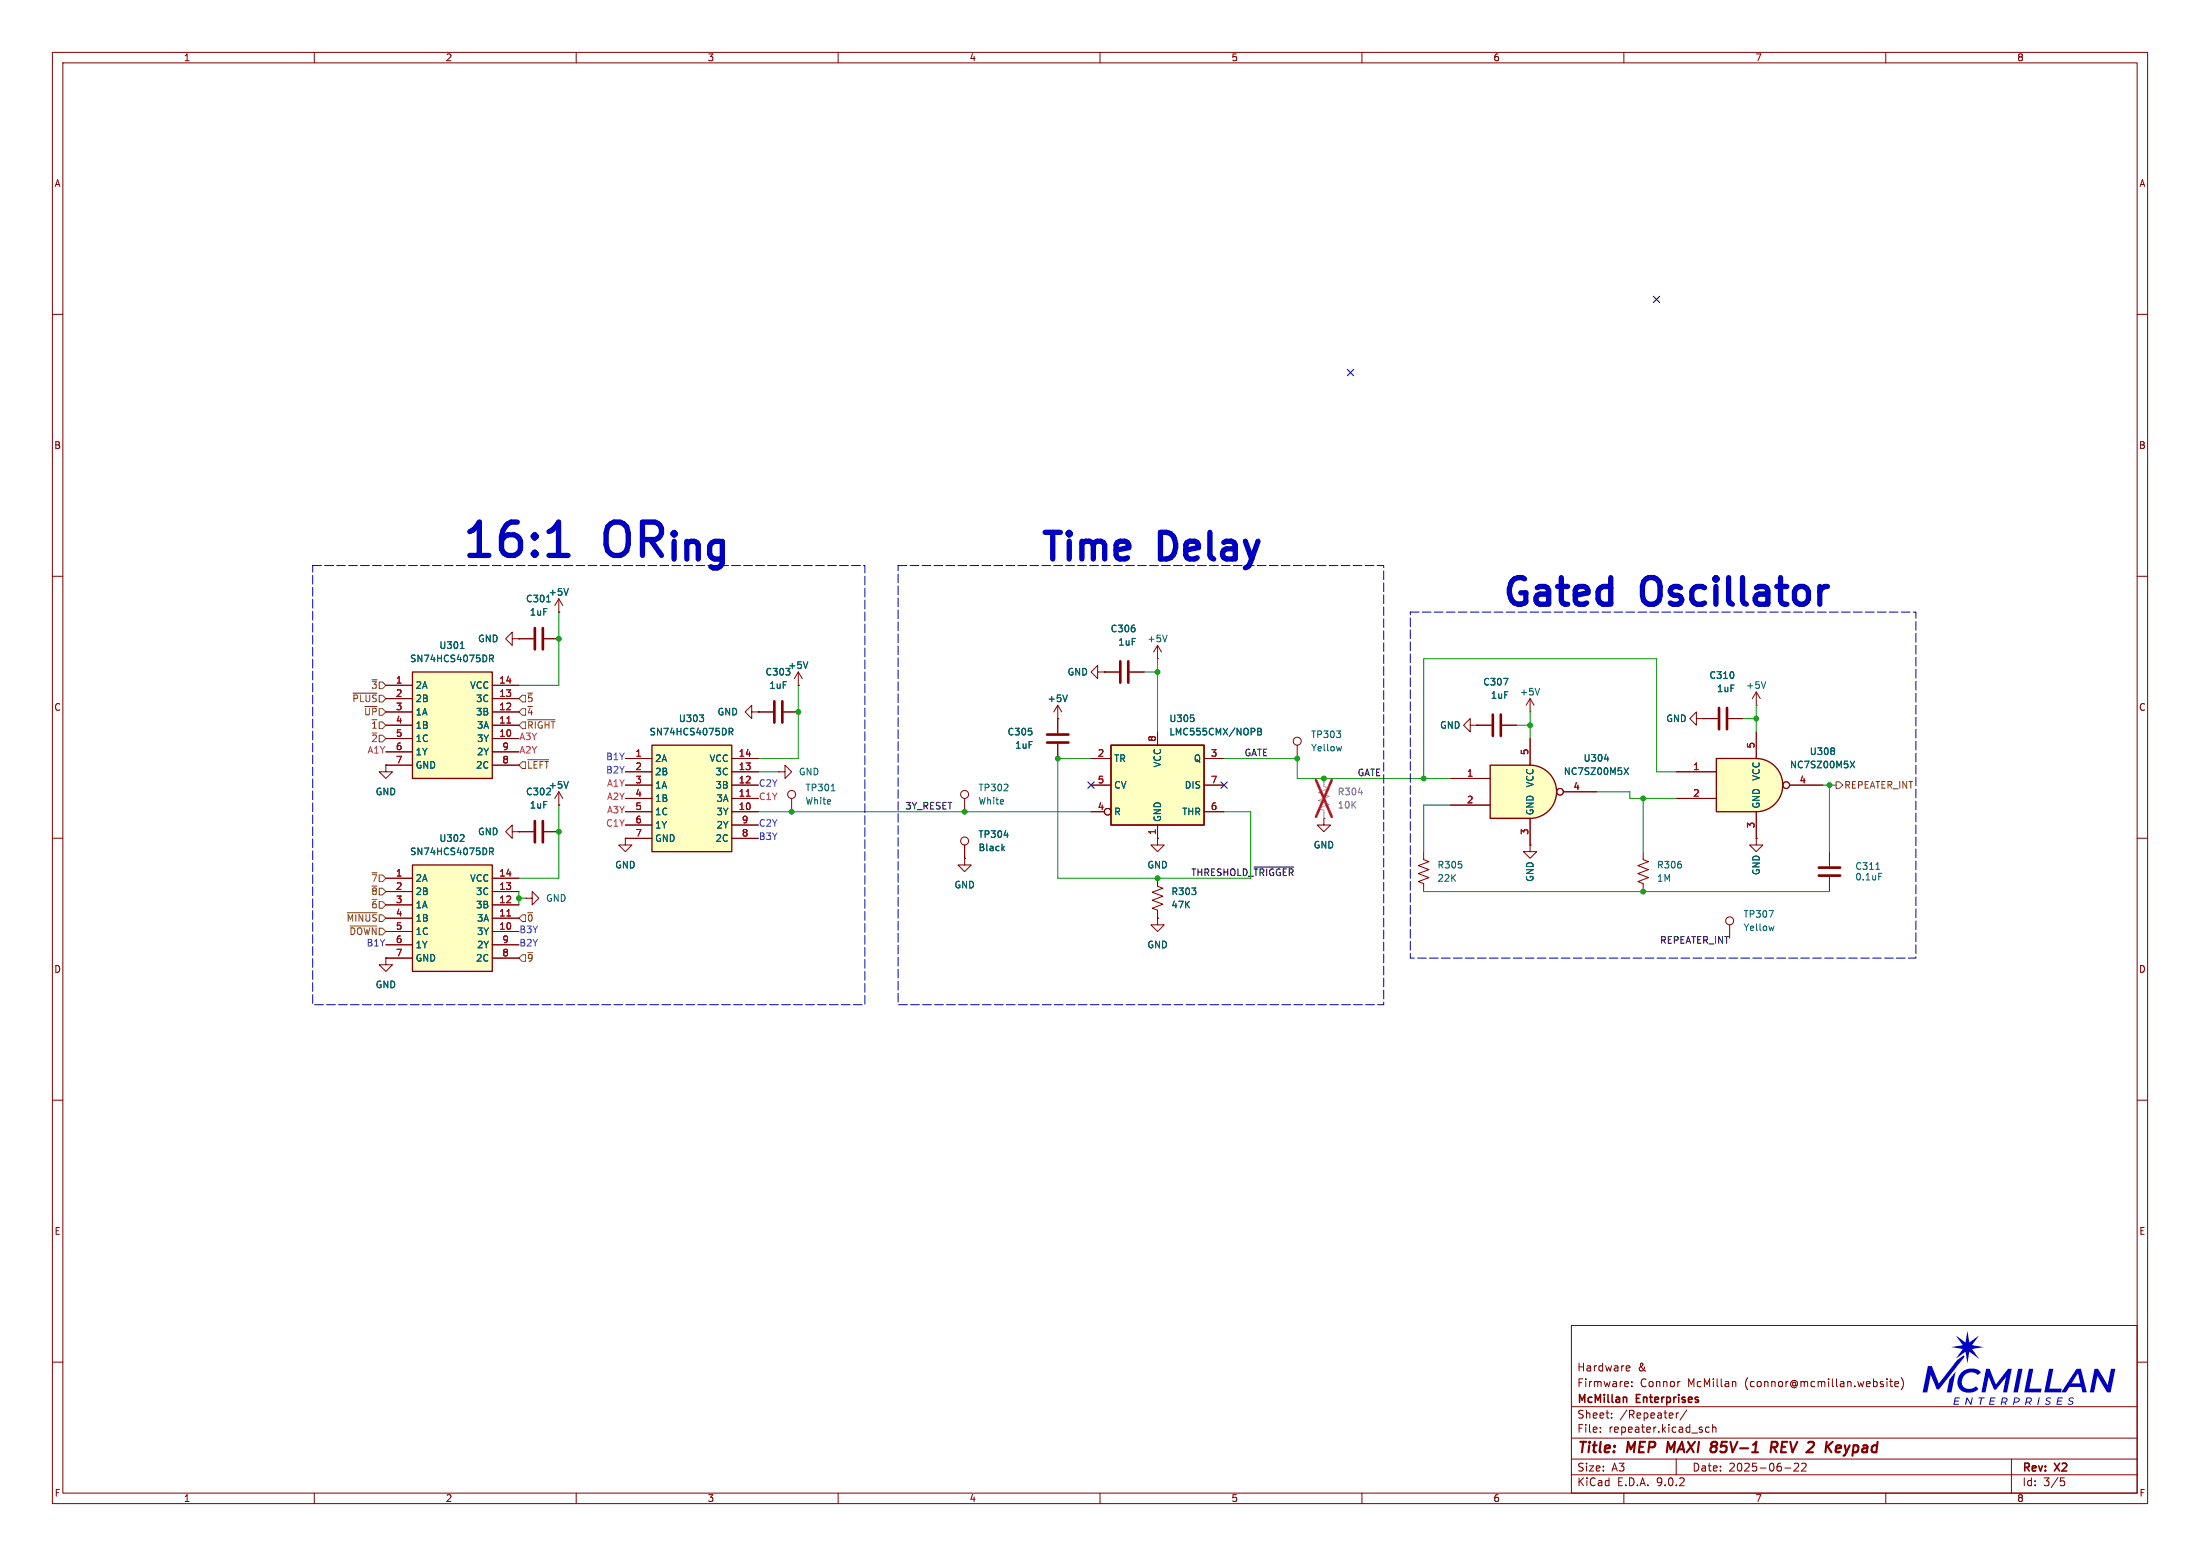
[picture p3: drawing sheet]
<svg xmlns="http://www.w3.org/2000/svg" width="420mm" height="297mm" viewBox="0 0 420 297" stroke-linecap="round" stroke-linejoin="round" font-family="sans-serif">
<g fill="none" stroke="#840000" stroke-width=".19">
<path d="M10 10h400v277h-400zM12 12h396v273h-396zM60 10v2M110 10v2M160 10v2M210 10v2M260 10v2M310 10v2M360 10v2M10 60h2M408 60h2M10 110h2"/>
<path d="M408 110h2M97.8 121.9v-1.2l-1.3 1.2 1.3 1.3v-1.3h1.3M99.1 121.9h.1M99.1 121.9h2.8M103.9 121.9h2.8M143.5 135.9v-1.3l-1.3 1.3 1.3 1.3v-1.3h1.3M144.8 135.9h.1M10 160h2M73.7 146.1v1.2h1.2l-1.2 1.3-1.3-1.3h1.3M73.7 146.1h.1M97.8 158.8v-1.3l-1.3 1.3 1.3 1.2v-1.2h1.3M99.1 158.8h.1"/>
<path d="M151.1 152.4v2.5M247.6 142.2v2.6M408 160h2M100.3 171.5h1.3v-1.3l1.3 1.3-1.3 1.2v-1.2M100.3 171.5h.1M73.7 182.9v1.3h1.2l-1.2 1.2-1.3-1.2h1.3M73.7 182.9h.1M10 210h2M408 210h2M300 253h108v32h-108zM10 260h2M300 278.5h108"/>
<path d="M300 274.5h108M300 268.5h108M305.5 273.2v.2M305.5 272.5v.1M307.7 270.5v.2M307.7 269.8v.1M310.7 260.7l.4 .1 .1 .2-.8 .2M310.8 263.8l.1 .2-.7 .2M311.1 261.6l-.4 .1M311.5 264.5v.2M311.5 263.8v.1M320 278.5v3"/>
<path d="M320 269.7v1M320.4 269.7l-.2 .1-.2 .2M320.6 263.7h.1M322 269.1l-1.3 1.9M326.3 272.5l-.4-.1-.3 .3 .1 .6h.6M326.9 272.5l.3-.1 .3 .1 .1 .9M326.9 271.9v1.5M330.9 263.7h.3l.2 .2v.8M342.5 279.4l.6-.1 .2 .1 .1 .3-1 1.1h1M343.9 279.4l.6-.1 .2 .1 .1 .3-.9 1.1h.9M360.2 263.2v.1M360.2 263.7v1"/>
<path d="M360.7 263.7h.6M360.9 263.2v1.3l.4 .2M361.7 264.2l.7-.2v-.2l-.5-.1-.2 .2 .1 .7h.6M362.9 263a1.72 1.72 0 0 1 0 2.3M384 278.5v6.5M408 260h2M60 285v2M110 285v2M160 285v2M210 285v2M260 285v2M300 281.5h108"/>
<path d="M310 285v2M340.7 280.2h1.2M360 285v2M393.4 282.1h.7M393.5 282.7h.4l.3 .2-.2 .6-.5 .1"/>
<circle cx="151.1" cy="151.6" r=".76"/>
<circle cx="247.6" cy="141.5" r=".76"/>
</g>
<path d="M318.4 275.2l-.2 2M327 276.1h.4M327.1 275.2h.4M327.4 276.1l.2 .1M327.5 277l-.3 .2M327.6 276l-.2 .1M338.1 276.3h.8a.55 .55 0 0 0 .4-.5 .55 .55 0 0 0-.3-.6h-.7l-.3 2M338.6 276.3l.5 .9M350.8 275.9l.6 .1v.3l-.9 .2M351.3 277.1l-.6 .1" fill="none" stroke="#840000" stroke-width=".4"/>
<path d="M310.3 266.7l.2 .2v.8" fill="none" stroke="#840000" stroke-width=".3"/>
<path d="M104.4 114.9h.7M158.7 150.9h.7M256.1 142.5l-.2 .8" fill="none" stroke="#006464" stroke-width=".19"/>
<path d="M102.1 119.9v4.1M103.6 119.9v4.1" fill="none" stroke="#840000" stroke-width=".51"/>
<path d="M78.7 128.3h15.3v20.3h-15.3z" fill="#ffffc2"/>
<path d="M78.7 128.3h15.3v20.3h-15.3z" fill="none" stroke="#840000" stroke-width=".25"/>
<g fill="none" stroke="#840000" stroke-width=".19">
<path d="M73.7 130.8h5M73.7 133.4h5M73.7 135.9h5M73.7 138.4h5M94 130.8h5.1M94 133.4h5.1M94 135.9h5.1M94 138.4h5.1M73.7 141h5M73.7 143.5h5M73.7 146.1h5M94 141h5.1"/>
<path d="M94 143.5h5.1M94 146.1h5.1M148.6 147.3h1.3v-1.2l1.2 1.2-1.2 1.3v-1.3M148.6 147.3h.1M252.7 156.2v1.3h1.3l-1.3 1.3-1.2-1.3h1.2M252.7 156.2h.1"/>
</g>
<path d="M96.8 138h.7" fill="none" stroke="#a90000" stroke-width=".19"/>
<path d="M87.9 123.8h.7M93.5 125.7l.6-.1 .1-.1-.1-.3-.6-.2v1.3M93.8 125.7l.4 .6" fill="none" stroke="#006464" stroke-width=".19"/>
<path d="M78.7 165.1h15.3v20.3h-15.3z" fill="#ffffc2"/>
<path d="M78.7 165.1h15.3v20.3h-15.3z" fill="none" stroke="#840000" stroke-width=".25"/>
<g fill="none" stroke="#840000" stroke-width=".19">
<path d="M144.8 135.9h2.8M149.6 135.9h2.8M152.4 130.8h.1M152.4 128.3l-.8 1.2M152.4 128.3l.8 1.2M152.4 128.3v2.5M99.1 158.8h2.8M103.9 158.8h2.8M106.7 153.7h.1M106.7 151.1l-.8 1.3M106.7 151.1l.7 1.3M106.7 151.1v2.6"/>
<path d="M73.7 167.6h5M73.7 170.2h5M73.7 172.7h5M73.7 175.3h5M73.7 177.8h5M94 167.6h5.1M94 170.2h5.1M94 172.7h5.1M94 175.3h5.1M94 177.8h5.1M313.7 162.6v1.5l1 .4-2 .7 2 .8-2 .8 2 .7-2 .8 1 .4v1.5M73.7 180.3h5"/>
<path d="M73.7 182.9h5M94 180.3h5.1M94 182.9h5.1"/>
</g>
<path d="M96.8 174.8h.7" fill="none" stroke="#a90000" stroke-width=".19"/>
<path d="M154.2 126.3l-.4 1.3M88.5 159.5v.4M108.5 149.2l-.4 1.2M87.8 160.6h.8M93.5 162.5h.6l.1-.2-.1-.3-.6-.1v1.2M93.8 162.5l.4 .6" fill="none" stroke="#006464" stroke-width=".19"/>
<path d="M147.8 133.9v4M149.4 133.9v4M102.1 156.7v4.1M103.6 156.7v4.1" fill="none" stroke="#840000" stroke-width=".51"/>
<path d="M292.1 146.1a5.1 5.1 0 0 1 5.1 5 5.1 5.1 0 0 1-5.1 5.1z" fill="#ffffc2" stroke="#ffffc2" stroke-width=".19"/>
<path d="M284.5 146.1h7.6v10.1h-7.6z" fill="#ffffc2"/>
<path d="M284.5 146.1h7.6a5.1 5.1 0 0 1 5.1 5 5.1 5.1 0 0 1-5.1 5.1h-7.6z" fill="none" stroke="#840000" stroke-width=".25"/>
<g fill="none" stroke="#840000" stroke-width=".19">
<path d="M323.8 137.2v-1.3l-1.2 1.3 1.2 1.2v-1.2h1.3M325.1 137.2h.1M325.1 137.2h2.8M329.9 137.2h2.8M335.3 134.6h.1M335.3 132.1l-.8 1.3M335.3 132.1l.7 1.3M335.3 132.1v2.5M276.9 148.6h7.6M276.9 153.7h7.6M292.1 141v5.1M292.1 156.2v5.1"/>
<path d="M298.4 151.1h6.4M292.1 161.3v1.3h1.3l-1.3 1.2-1.3-1.2h1.3M292.1 161.3h.1"/>
<circle cx="297.8" cy="151.1" r=".63"/>
</g>
<path d="M337.1 130.1l-.4 1.3M306.3 144.9h.8M310 146.6l.9 1.2M310.9 146.6l-.9 1.2" fill="none" stroke="#006464" stroke-width=".19"/>
<path d="M328.2 135.1v4.1M329.7 135.1v4.1" fill="none" stroke="#840000" stroke-width=".51"/>
<path d="M252.7 148.6v1.5l1 .4-2 .8 2 .7-2 .8 2 .7-2 .8 1 .4v1.5" fill="none" stroke="#a1a1a1" stroke-width=".19"/>
<path d="M259.3 151.3h.8" fill="none" stroke="#989898" stroke-width=".19"/>
<path d="M251.2 148.9l3 7M254.2 148.9l-3 7" fill="none" stroke="#e12e31" stroke-width=".46"/>
<path d="M124.5 142.2h15.2v20.4h-15.2z" fill="#ffffc2"/>
<path d="M124.5 142.2h15.2v20.4h-15.2z" fill="none" stroke="#840000" stroke-width=".25"/>
<g fill="none" stroke="#840000" stroke-width=".19">
<path d="M119.4 144.8h5.1M119.4 147.3h5.1M119.4 149.9h5.1M119.4 152.4h5.1M119.4 154.9h5.1M119.4 157.5h5.1M139.7 144.8h5.1M139.7 147.3h5.1M139.7 149.9h5.1M139.7 152.4h5.1M139.7 154.9h5.1M139.7 157.5h5.1"/>
<path d="M119.4 160v1.3h1.2l-1.2 1.3-1.3-1.3h1.3M119.4 160h.1M119.4 160h5.1M139.7 160h5.1M335.3 160v1.3h1.2l-1.2 1.3-1.3-1.3h1.3M335.3 160h.1"/>
</g>
<path d="M142.5 152h.7" fill="none" stroke="#a90000" stroke-width=".19"/>
<path d="M133.5 136.5h.8l-.4 .5M134.3 137.1v.5M139.2 139.7l.6-.1 .1-.2v-.3l-.7-.1v1.3M139.5 139.7l.4 .6" fill="none" stroke="#006464" stroke-width=".19"/>
<path d="M335.3 144.8a5.1 5.1 0 0 1 5 5.1 5.1 5.1 0 0 1-5 5z" fill="#ffffc2" stroke="#ffffc2" stroke-width=".19"/>
<path d="M327.7 144.8h7.6v10.1h-7.6z" fill="#ffffc2"/>
<path d="M327.7 144.8h7.6a5.1 5.1 0 0 1 5 5.1 5.1 5.1 0 0 1-5 5h-7.6z" fill="none" stroke="#840000" stroke-width=".25"/>
<g fill="none" stroke="#840000" stroke-width=".19">
<path d="M201.9 137.2h.1M201.9 134.6l-.7 1.3M201.9 134.6l.8 1.3M201.9 134.6v2.6M210.8 128.3h2.8M215.6 128.3h2.8M335.3 139.7v5.1M320 147.3h7.7M320 152.4h7.7M335.3 154.9v5.1M341.6 149.9h6.4M330.2 176.5v2.6"/>
<path d="M349.2 162.6v2.8M349.2 167.4v2.8"/>
<circle cx="341" cy="149.9" r=".63"/>
<circle cx="330.2" cy="175.8" r=".76"/>
</g>
<path d="M203.7 132.7l-.4 1.2M350.2 142.9v.3M350.2 143.4v.5M353.2 145.3l.9 1.3M354.1 145.3l-.9 1.3M337.7 173.8h.8l-.5 1.3M338.7 176.8l-.3 .8M358.1 165.9h.7M358.7 166.7h.6" fill="none" stroke="#006464" stroke-width=".19"/>
<path d="M213.9 126.2v4.1M215.4 126.2v4.1M347.2 165.6h4.1M347.2 167.1h4.1" fill="none" stroke="#840000" stroke-width=".51"/>
<path d="M212.1 142.2h17.8v15.3h-17.8z" fill="#ffffc2"/>
<path d="M212.1 142.2h17.8v15.3h-17.8z" fill="none" stroke="#840000" stroke-width=".25"/>
<g fill="none" stroke="#840000" stroke-width=".19">
<path d="M106.7 116.8h.1M106.7 114.3l-.8 1.3M106.7 114.3l.7 1.3M106.7 114.3v2.5M201.9 137.2v2.8M209.5 128.3v-1.3l-1.2 1.3 1.2 1.2v-1.2h1.3M210.8 128.3h.1M221 125.7h.1M221 123.2v2.5M221 139.7v2.5M221 123.2l-.8 1.3M221 123.2l.7 1.3"/>
<path d="M280.7 138.4v-1.2l-1.3 1.2 1.3 1.3v-1.3h1.2M281.9 138.4h.1M281.9 138.4h2.8M286.8 138.4h2.8M292.1 135.9h.1M292.1 133.4l-.8 1.2M292.1 133.4l.8 1.2M292.1 133.4v2.5M184.1 152.4v2.5M201.9 142v2.8M208.3 144.8h3.8M208.3 149.9h3.8"/>
<path d="M208.3 154.9h2.5M221 157.5v2.5M229.9 144.8h3.8M229.9 149.9h3.8M229.9 154.9h3.8M184.1 163.8v1.3h1.3l-1.3 1.3-1.2-1.3h1.2M184.1 163.8h.1M184.1 161.3v2.5M221 167.6v1.6l1 .3-2 .8 2 .8-2 .7 2 .8-2 .8 1 .3v1.6M221 160v1.3h1.2l-1.2 1.3-1.3-1.3h1.3M221 160h.1M221 175.3v1.2h1.2l-1.2 1.3-1.3-1.3h1.3"/>
<path d="M221 175.3h.1M271.8 162.6v1.5l1 .4-2 .7 2 .8-2 .8 2 .7-2 .8 1 .4v1.5"/>
<circle cx="184.1" cy="151.6" r=".76"/>
<circle cx="211.5" cy="154.9" r=".63"/>
<circle cx="184.1" cy="160.5" r=".76"/>
</g>
<path d="M108.5 112.3l-.4 1.3M222.8 121.2l-.4 1.3M227.9 137.1v.5M240.1 139h.4l.3 .3-.3 .3 .3 .1v.3l-.2 .3h-.5zM240.1 139.6h.4M287 129.5h.9l-.6 1.3M293.9 131.4l-.4 1.3M191.7 159.4h.8M191.4 161.9l.4 .5M191.8 161.5l-.5 .5" fill="none" stroke="#006464" stroke-width=".19"/>
<path d="M285 136.4v4.1M286.5 136.4v4.1M199.9 140.2h4.1M199.9 141.7h4.1" fill="none" stroke="#840000" stroke-width=".51"/>
<g fill="none" stroke="#725600" stroke-width=".19">
<path d="M67.4 132.3h4.6M71 129.8h1M99.1 138.4l.6-.6h.6v1.3h-.6zM99.7 135.3h.6v1.2h-.6l-.6-.6zM99.7 132.7h.6v1.3h-.6l-.6-.6zM100.7 137.4h5.2M100.7 132.3h1M99.7 145.4h.6v1.3h-.6l-.6-.6zM100.7 145h4M350.5 149.2h.7l.6 .7-.6 .6h-.7zM66.3 174.2h5.7M66.8 176.8h5.2"/>
<path d="M71 166.6h1M99.7 174.6h.6v1.3h-.6l-.6-.6zM100.7 174.2h1M99.7 182.2h.6v1.3h-.6l-.6-.6zM100.7 181.8h1"/>
</g>
<path d="M239.4 165.5h7.6" fill="none" stroke="#0f0f0f" stroke-width=".19"/>
<g fill="none" stroke="#009600" stroke-width=".19">
<path d="M106.7 116.8v14h-7.6M152.4 130.8v14h-7.6M218.4 128.3h2.6M221 125.7v14M289.6 138.4h2.5M292.1 135.9v5.1M332.7 137.2h2.6M335.3 134.6v5.1M106.7 153.7v13.9h-7.6M144.8 147.3h3.8M144.8 154.9h63.5M208.3 144.8h-6.4v22.8h36.9v-12.7h-5.1"/>
<path d="M233.7 144.8h13.9v3.8h29.3M276.9 153.7h-5.1v8.9M304.8 151.1h6.3v1.3h8.9M313.7 152.4v10.2M320 147.3h-3.8v-21.6h-44.4v22.9M348 149.9h2.5M349.2 149.9v12.7M99.1 170.2v2.5M99.1 171.5h1.2M271.8 170.2h77.4"/>
</g>
<path d="M315.6 56.5l1.2 1.3M316.8 56.5l-1.2 1.3M257.2 70.5l1.2 1.2M258.4 70.5l-1.2 1.2M207.7 149.3l1.2 1.2M208.9 149.3l-1.2 1.2M233.1 149.3l1.2 1.2M234.3 149.3l-1.2 1.2" fill="none" stroke="#000084" stroke-width=".19"/>
<path d="M104.8 106h3.6M348.4 111.9h.5" fill="none" stroke="#0000c2" stroke-width="1"/>
<path d="M59.7 108h105.4v83.8h-105.4zM171.4 108h92.8v83.8h-92.8zM269.2 116.8h96.6v66.1h-96.6z" fill="none" stroke="#0000c2" stroke-width=".19" stroke-dasharray="1.7 .6"/>
<g fill="#0000c2">
<path d="M373.3 261.8l-.8 4h-.9l.5-2.5z"/>
<path d="M372.7 260.7l-2.6 3.4z"/>
<path d="M373.4 254.9l1.8 1.4 .4-2.3 .3 2.3 1.9-1.4-1.3 1.9 2.2 .3-2.2 .4 1.3 1.8-1.9-1.3-.3 2.3-.4-2.3-1.8 1.3 1.3-1.8-2.2-.4 2.2-.3z"/>
<path d="M368 260.7h.8l1.3 3.4 3.5-4.5 1.4-.9v.3l-4.8 6.2h-.5l-1.1-2.8-.7 3.4h-.9z"/>
<path d="M373.2 266.7h1l-.1 .2h-.8v.4h.7l-.1 .2h-.7l-.1 .5h.9l-.1 .1h-1z"/>
<path d="M375.4 266.7h.2l.6 1.1 .2-1.1h.2l-.3 1.4h-.1l-.7-1-.2 1h-.2z"/>
<path d="M377.7 266.7h1.2l-.1 .2h-.4l-.3 1.2h-.2l.3-1.2h-.5z"/>
<path d="M374.4 262a2.63 2.63 0 0 1 3.8 0l-.6 .5-.5-.4a1.77 1.77 0 0 0-2.2 .5 1.77 1.77 0 0 0 .1 2.3l.9 .2a1.71 1.71 0 0 0 1.3-.5l.5 .5a2.28 2.28 0 0 1-2.4 .7 2.28 2.28 0 0 1-1.6-1.9 2.68 2.68 0 0 1 .7-1.9z"/>
<path d="M379.1 261.3h.7l1.2 3 2.3-3h.8l-.9 4.5h-.8l.6-3-2 2.5h-.3l-1.1-2.5-.6 3h-.8z"/>
<path d="M385.3 261.3h.8l-.9 4.5h-.8z"/>
<path d="M380 266.7h1l-.1 .2h-.8v.4h.7l-.1 .2h-.7l-.1 .5h.9l-.1 .1h-1z"/>
<path d="M382.2 266.7l.7 .1 .3 .1v.5l-.4 .3 .3 .4h-.2l-.3-.4h-.4l-.1 .4h-.2l.2-.6h.7l.2-.2-.1-.3-.5-.1-.1 .6h-.2z"/>
<path d="M384.6 266.7l.8 .1 .2 .5-.3 .4h-.7l-.1 .4h-.2l.1-.6h.7l.3-.2-.1-.3-.6-.1-.1 .6h-.2z"/>
<path d="M387.3 261.3h.9l-.8 3.8h2.3l-.1 .7h-3.2z"/>
<path d="M391.2 261.3h.8l-.8 3.8h2.4l-.2 .7h-3.1z"/>
<path d="M386.9 266.7l.6 .1 .3 .1v.5l-.3 .3 .2 .4h-.2l-.2-.4h-.4l-.1 .4h-.2l.1-.6h.7l.3-.2-.1-.3-.6-.1-.1 .6h-.2z"/>
<path d="M389.2 266.7h.2l-.3 1.4h-.2z"/>
<path d="M390.7 266.9l.4-.2 .5 .1-.1 .2-.5-.1-.3 .2 .1 .2 .6 .3v.3l-.2 .2h-.5l-.4-.1 .1-.2 .5 .2 .3-.2v-.2l-.6-.3z"/>
<path d="M396.4 261.3h.9l1.1 4.5h-.9l-.2-1.1h-2.3l-.6 1.1h-.9l1.1-1.7h2.5l-.4-2-1.2 2h-.9z"/>
<path d="M399.8 261.3h.7l1.9 3.1 .6-3.1h.8l-.9 4.5h-.7l-1.8-3.2-.6 3.2h-.9z"/>
<path d="M392.8 266.7h1v.2h-.8l-.1 .4h.7v.2h-.7l-.1 .5h.8v.1h-1z"/>
<path d="M395 266.9l.4-.2 .5 .1-.1 .2-.4-.1-.3 .2 .1 .2 .6 .3v.3l-.2 .2h-.5l-.4-.1 .1-.2 .5 .2 .3-.2-.1-.2-.6-.3z"/>
</g>
<g fill="none" stroke="#840000" stroke-width=".19">
<path d="M106.7 116.8h.1M73.7 130.8h5M73.7 133.4h5M73.7 135.9h5M73.7 138.4h5M94 130.8h5.1M94 133.4h5.1M94 135.9h5.1M94 138.4h5.1M99.1 121.9h.1M99.1 121.9h2.8M103.9 121.9h2.8"/>
<path d="M144.8 135.9h.1M144.8 135.9h2.8M149.6 135.9h2.8M152.4 130.8h.1M201.9 137.2h.1M201.9 137.2v2.8M210.8 128.3h.1M210.8 128.3h2.8M215.6 128.3h2.8M221 139.7v2.5M281.9 138.4h.1M281.9 138.4h2.8"/>
<path d="M286.8 138.4h2.8M325.1 137.2h.1M325.1 137.2h2.8M329.9 137.2h2.8M335.3 139.7v5.1M73.7 146.1h.1M73.7 141h5M73.7 143.5h5M73.7 146.1h5M94 141h5.1M94 143.5h5.1M94 146.1h5.1"/>
<path d="M99.1 158.8h.1M99.1 158.8h2.8M103.9 158.8h2.8M106.7 153.7h.1M119.4 144.8h5.1M119.4 149.9h5.1M119.4 154.9h5.1M119.4 147.3h5.1M119.4 152.4h5.1M119.4 157.5h5.1M139.7 144.8h5.1M139.7 149.9h5.1"/>
<path d="M139.7 154.9h5.1M139.7 147.3h5.1M139.7 152.4h5.1M139.7 157.5h5.1M201.9 142v2.8M208.3 144.8h3.8M208.3 149.9h3.8M208.3 154.9h2.5M221 157.5v2.5M229.9 144.8h3.8M229.9 149.9h3.8M229.9 154.9h3.8"/>
<path d="M252.7 156.2h.1M276.9 148.6h7.6M276.9 153.7h7.6M292.1 141v5.1M292.1 156.2v5.1M298.4 151.1h6.4M320 147.3h7.7M320 152.4h7.7M335.3 154.9v5.1M341.6 149.9h6.4M73.7 167.6h5M73.7 170.2h5"/>
<path d="M73.7 172.7h5M73.7 175.3h5M73.7 177.8h5M94 167.6h5.1M94 170.2h5.1M94 172.7h5.1M94 175.3h5.1M94 177.8h5.1M119.4 160h.1M119.4 160h5.1M139.7 160h5.1M184.1 163.8h.1"/>
<path d="M184.1 161.3v2.5M221 160h.1M221 175.3h.1M221 167.6v1.3M221 174v1.3M292.1 161.3h.1M335.3 160h.1M73.7 182.9h.1M73.7 180.3h5M73.7 182.9h5M94 180.3h5.1M94 182.9h5.1"/>
<circle cx="211.5" cy="154.9" r=".63"/>
<circle cx="297.8" cy="151.1" r=".63"/>
<circle cx="341" cy="149.9" r=".63"/>
</g>
<path d="M259.3 151.3h.8" fill="none" stroke="#989898" stroke-width=".19"/>
<path d="M252.7 148.6v1.3M252.7 154.9v1.3" fill="none" stroke="#a1a1a1" stroke-width=".19"/>
<path d="M251.2 148.9l3 7M254.2 148.9l-3 7" fill="none" stroke="#e12e31" stroke-width=".46"/>
<g fill="none" stroke="#006464" stroke-width=".19">
<path d="M104.4 114.9h.7M108.5 112.3l-.4 1.3M87.9 123.8h.7M93.5 125.7l.6-.1 .1-.1-.1-.3-.6-.2v1.3M93.8 125.7l.4 .6M133.5 136.5h.8l-.4 .5M134.3 137.1v.5M139.2 139.7l.6-.1 .1-.2v-.3l-.7-.1v1.3M139.5 139.7l.4 .6M154.2 126.3l-.4 1.3M203.7 132.7l-.4 1.2M227.9 137.1v.5"/>
<path d="M240.1 139h.4l.3 .3-.3 .3 .3 .1v.3l-.2 .3h-.5zM240.1 139.6h.4M287 129.5h.9l-.6 1.3M88.5 159.5v.4M108.5 149.2l-.4 1.2M191.7 159.4h.8M306.3 144.9h.8M310 146.6l.9 1.2M310.9 146.6l-.9 1.2M350.2 142.9v.3M350.2 143.4v.5M353.2 145.3l.9 1.3"/>
<path d="M354.1 145.3l-.9 1.3M87.8 160.6h.8M93.5 162.5h.6l.1-.2-.1-.3-.6-.1v1.2M93.8 162.5l.4 .6M191.4 161.9l.4 .5M191.8 161.5l-.5 .5"/>
</g>
<path d="M96.8 138h.7M142.5 152h.7M96.8 174.8h.7" fill="none" stroke="#a90000" stroke-width=".19"/>
<g fill="#009600" stroke="#009600" stroke-width=".19">
<circle cx="271.8" cy="148.6" r=".46"/>
<circle cx="335.3" cy="137.2" r=".46"/>
<circle cx="221" cy="167.6" r=".46"/>
<circle cx="221" cy="128.3" r=".46"/>
<circle cx="252.7" cy="148.6" r=".46"/>
<circle cx="247.6" cy="144.8" r=".46"/>
<circle cx="152.4" cy="135.9" r=".46"/>
<circle cx="184.1" cy="154.9" r=".46"/>
<circle cx="151.1" cy="154.9" r=".46"/>
<circle cx="201.9" cy="144.8" r=".46"/>
<circle cx="99.1" cy="171.5" r=".46"/>
<circle cx="106.7" cy="121.9" r=".46"/>
<circle cx="106.7" cy="158.8" r=".46"/>
<circle cx="313.7" cy="170.2" r=".46"/>
<circle cx="313.7" cy="152.4" r=".46"/>
<circle cx="292.1" cy="138.4" r=".46"/>
<circle cx="349.2" cy="149.9" r=".46"/>
</g>
<g font-size="8.8" fill="#0000c2">
<text x="87.5" y="107.8">16:1</text>
<text x="115.2" y="107.8">OR_{ing}</text>
</g>
<g font-size="7.1" fill="#0000c2">
<text x="198" y="108.5">Time</text>
<text x="221.3" y="108.5">Delay</text>
<text x="286.2" y="117.1">Gated</text>
<text x="313.6" y="117.1">Oscillator</text>
</g>
<g font-size="2.8" fill="#840000">
<text x="301" y="277.9">Title:</text>
<text x="310.6" y="277.9">MEP</text>
<text x="319.1" y="277.9">MAXI</text>
<text x="328.2" y="277.9">85V-1</text>
<text x="340.5" y="277.9">REV 2</text>
<text x="352.6" y="277.9">Keypad</text>
</g>
<g font-size="2.1" fill="#840000">
<text x="301" y="262">Hardware</text>
<text x="312.6" y="262">&amp;</text>
<text x="301" y="268.2">McMillan</text>
<text x="301" y="265">Firmware:</text>
<text x="312.4" y="268.2">Enterprises</text>
<text x="313.1" y="265">Connor</text>
<text x="322.2" y="265">McMillan</text>
<text x="333.2" y="265">(connor@mcmillan.website)</text>
<text x="301" y="273.7">File:</text>
<text x="301" y="271">Sheet:</text>
<text x="307.1" y="273.7">repeater.kicad_sch</text>
<text x="309.2" y="271">/Repeater/</text>
<text x="301" y="281.1">Size:</text>
<text x="307.6" y="281.1">A3</text>
<text x="323" y="281.1">Date:</text>
<text x="330" y="281.1">2025-06-22</text>
<text x="386" y="281.3">Rev:</text>
<text x="392.4" y="281.3">X2</text>
<text x="301" y="283.9">KiCad</text>
<text x="308.7" y="283.9">E.D.A.</text>
<text x="316.3" y="283.9">9.0.2</text>
<text x="386" y="283.9">Id:</text>
<text x="390.1" y="283.9">3/5</text>
</g>
<g font-size="1.8" fill="#840000">
<text x="35" y="11.9">1</text>
<text x="85" y="11.9">2</text>
<text x="135" y="11.9">3</text>
<text x="185" y="11.9">4</text>
<text x="235" y="11.9">5</text>
<text x="285" y="11.9">6</text>
<text x="335" y="11.9">7</text>
<text x="385" y="11.9">8</text>
<text x="10.3" y="35.9">A</text>
<text x="408.3" y="35.9">A</text>
<text x="10.3" y="85.9">B</text>
<text x="408.2" y="85.9">B</text>
<text x="10.3" y="135.9">C</text>
<text x="408.2" y="135.9">C</text>
<text x="10.3" y="185.9">D</text>
<text x="408.2" y="185.9">D</text>
<text x="10.3" y="235.9">E</text>
<text x="408.3" y="235.9">E</text>
<text x="10.3" y="285.9">F</text>
<text x="35" y="286.9">1</text>
<text x="85" y="286.9">2</text>
<text x="135" y="286.9">3</text>
<text x="185" y="286.9">4</text>
<text x="235" y="286.9">5</text>
<text x="285" y="286.9">6</text>
<text x="335" y="286.9">7</text>
<text x="385" y="286.9">8</text>
<text x="408.3" y="285.9">F</text>
</g>
<g font-size="1.8" fill="#006464">
<text x="104.6" y="113.9">+5V</text>
<text x="100.3" y="115.2">C301</text>
<text x="101" y="117.7">1uF</text>
<text x="83.8" y="124.1">U301</text>
<text x="91.2" y="122.8">GND</text>
<text x="211.9" y="120.9">C306</text>
<text x="213.4" y="123.4">1uF</text>
<text x="218.9" y="122.8">+5V</text>
<text x="78.2" y="126.6">SN74HCS4075DR</text>
<text x="79.2" y="131.7">2A</text>
<text x="89.6" y="131.7">VCC</text>
<text x="146" y="129.1">C303</text>
<text x="146.8" y="131.7">1uF</text>
<text x="150.4" y="127.9">+5V</text>
<text x="203.7" y="129.1">GND</text>
<text x="283.1" y="131">C307</text>
<text x="326.2" y="129.8">C310</text>
<text x="333.2" y="131.7">+5V</text>
<text x="79.2" y="134.2">2B</text>
<text x="79.2" y="136.8">1A</text>
<text x="90.8" y="134.2">3C</text>
<text x="90.8" y="136.8">3B</text>
<text x="136.9" y="136.8">GND</text>
<text x="199.9" y="134.2">+5V</text>
<text x="284.5" y="133.6">1uF</text>
<text x="290.1" y="132.9">+5V</text>
<text x="327.7" y="132.3">1uF</text>
<text x="79.2" y="139.3">1B</text>
<text x="79.2" y="141.8">1C</text>
<text x="91" y="139.3">3A</text>
<text x="91" y="141.8">3Y</text>
<text x="123.9" y="140.6">SN74HCS4075DR</text>
<text x="129.5" y="138">U303</text>
<text x="192.2" y="140.6">C305</text>
<text x="193.7" y="143.1">1uF</text>
<text x="223.1" y="138">U305</text>
<text x="223.1" y="140.6">LMC555CMX/NOPB</text>
<text x="250.2" y="141.1">TP303</text>
<text x="250.2" y="143.6">Yellow</text>
<text x="274.8" y="139.3">GND</text>
<text x="318" y="138">GND</text>
<text x="79.2" y="144.4">1Y</text>
<text x="79.2" y="146.9">GND</text>
<text x="90.8" y="146.9">2C</text>
<text x="91" y="144.4">2Y</text>
<text x="125" y="145.6">2A</text>
<text x="125" y="148.2">2B</text>
<text x="135.4" y="145.6">VCC</text>
<text x="136.5" y="148.2">3C</text>
<text x="152.4" y="148.2">GND</text>
<text x="212.6" y="145.6">TR</text>
<text x="221.8" y="146.6" transform="rotate(-90 221.8 146.6)">VCC</text>
<text x="227.8" y="145.6">Q</text>
<text x="298.4" y="148.1">NC7SZ00M5X</text>
<text x="302.2" y="145.6">U304</text>
<text x="336.1" y="149.1" transform="rotate(-90 336.1 149.1)">VCC</text>
<text x="341.6" y="146.8">NC7SZ00M5X</text>
<text x="345.4" y="144.3">U308</text>
<text x="71.6" y="152">GND</text>
<text x="100.3" y="152">C302</text>
<text x="101" y="154.5">1uF</text>
<text x="104.6" y="150.7">+5V</text>
<text x="125" y="150.7">1A</text>
<text x="125" y="153.3">1B</text>
<text x="125" y="155.8">1C</text>
<text x="136.5" y="150.7">3B</text>
<text x="136.7" y="153.3">3A</text>
<text x="136.7" y="155.8">3Y</text>
<text x="153.7" y="151.2">TP301</text>
<text x="153.7" y="153.8">White</text>
<text x="186.7" y="151.2">TP302</text>
<text x="186.7" y="153.8">White</text>
<text x="212.6" y="150.7">CV</text>
<text x="212.6" y="155.8">R</text>
<text x="225.6" y="155.8">THR</text>
<text x="226.1" y="150.7">DIS</text>
<text x="293" y="155.7" transform="rotate(-90 293 155.7)">GND</text>
<text x="293" y="150.4" transform="rotate(-90 293 150.4)">VCC</text>
<text x="336.1" y="154.4" transform="rotate(-90 336.1 154.4)">GND</text>
<text x="83.8" y="160.9">U302</text>
<text x="91.2" y="159.6">GND</text>
<text x="125" y="158.3">1Y</text>
<text x="125" y="160.9">GND</text>
<text x="136.5" y="160.9">2C</text>
<text x="136.7" y="158.3">2Y</text>
<text x="186.7" y="160.1">TP304</text>
<text x="221.8" y="157" transform="rotate(-90 221.8 157)">GND</text>
<text x="78.2" y="163.4">SN74HCS4075DR</text>
<text x="117.3" y="166">GND</text>
<text x="186.7" y="162.7">Black</text>
<text x="218.9" y="166">GND</text>
<text x="250.7" y="162.2">GND</text>
<text x="274.3" y="166">R305</text>
<text x="316.2" y="166">R306</text>
<text x="336.1" y="167.1" transform="rotate(-90 336.1 167.1)">GND</text>
<text x="354.1" y="166.2">C311</text>
<text x="79.2" y="168.5">2A</text>
<text x="79.2" y="171">2B</text>
<text x="79.2" y="173.6">1A</text>
<text x="89.6" y="168.5">VCC</text>
<text x="90.8" y="171">3C</text>
<text x="90.8" y="173.6">3B</text>
<text x="104.1" y="172.3">GND</text>
<text x="182.1" y="169.8">GND</text>
<text x="223.5" y="171">R303</text>
<text x="223.5" y="173.6">47K</text>
<text x="274.3" y="168.5">22K</text>
<text x="293" y="168.4" transform="rotate(-90 293 168.4)">GND</text>
<text x="316.2" y="168.5">1M</text>
<text x="354.1" y="168.2">0.1uF</text>
<text x="79.2" y="176.1">1B</text>
<text x="79.2" y="178.7">1C</text>
<text x="91" y="176.1">3A</text>
<text x="91" y="178.7">3Y</text>
<text x="332.7" y="175.4">TP307</text>
<text x="332.7" y="177.9">Yellow</text>
<text x="79.2" y="181.2">1Y</text>
<text x="79.2" y="183.7">GND</text>
<text x="90.8" y="183.7">2C</text>
<text x="91" y="181.2">2Y</text>
<text x="218.9" y="181.2">GND</text>
<text x="71.6" y="188.8">GND</text>
</g>
<g font-size="1.8" fill="#725600">
<text x="70.8" y="131.7">~{3}</text>
<text x="67.2" y="134.2">~{PLUS}</text>
<text x="69.4" y="136.8">~{UP}</text>
<text x="100.5" y="136.8">~{4}</text>
<text x="100.5" y="134.2">~{5}</text>
<text x="70.8" y="141.8">~{2}</text>
<text x="70.8" y="139.3">~{1}</text>
<text x="100.5" y="139.3">~{RIGHT}</text>
<text x="100.5" y="146.9">~{LEFT}</text>
<text x="352" y="150.7">REPEATER_INT</text>
<text x="70.8" y="173.6">~{6}</text>
<text x="70.8" y="171">~{8}</text>
<text x="70.8" y="168.5">~{7}</text>
<text x="66.1" y="176.1">~{MINUS}</text>
<text x="66.6" y="178.7">~{DOWN}</text>
<text x="100.5" y="176.1">~{0}</text>
<text x="100.5" y="183.7">~{9}</text>
</g>
<g font-size="1.8" fill="#a90000">
<text x="75.5" y="130.6">1</text>
<text x="95.2" y="130.6">14</text>
<text x="75.5" y="133.1">2</text>
<text x="75.5" y="135.6">3</text>
<text x="95.2" y="133.1">13</text>
<text x="95.2" y="135.6">12</text>
<text x="75.5" y="138.2">4</text>
<text x="75.5" y="140.7">5</text>
<text x="75.5" y="143.3">6</text>
<text x="95.2" y="138.2">11</text>
<text x="95.2" y="140.7">10</text>
<text x="95.8" y="143.3">9</text>
<text x="220.7" y="141.7" transform="rotate(-90 220.7 141.7)">8</text>
<text x="335" y="142.9" transform="rotate(-90 335 142.9)">5</text>
<text x="75.5" y="145.8">7</text>
<text x="95.8" y="145.8">8</text>
<text x="121.2" y="144.5">1</text>
<text x="121.2" y="147.1">2</text>
<text x="121.2" y="149.6">3</text>
<text x="140.9" y="144.5">14</text>
<text x="140.9" y="147.1">13</text>
<text x="140.9" y="149.6">12</text>
<text x="209.5" y="144.5">2</text>
<text x="209.5" y="149.6">5</text>
<text x="231.1" y="144.5">3</text>
<text x="231.1" y="149.6">7</text>
<text x="280" y="148.3">1</text>
<text x="291.8" y="144.2" transform="rotate(-90 291.8 144.2)">5</text>
<text x="323.1" y="147.1">1</text>
<text x="343.5" y="149.6">4</text>
<text x="121.2" y="152.1">4</text>
<text x="121.2" y="154.7">5</text>
<text x="140.9" y="152.1">11</text>
<text x="140.9" y="154.7">10</text>
<text x="209.5" y="154.7">4</text>
<text x="231.1" y="154.7">6</text>
<text x="280" y="153.4">2</text>
<text x="300.3" y="150.9">4</text>
<text x="323.1" y="152.1">2</text>
<text x="121.2" y="157.2">6</text>
<text x="121.2" y="159.8">7</text>
<text x="141.5" y="157.2">9</text>
<text x="141.5" y="159.8">8</text>
<text x="220.7" y="159.5" transform="rotate(-90 220.7 159.5)">1</text>
<text x="291.8" y="159.5" transform="rotate(-90 291.8 159.5)">3</text>
<text x="335" y="158.2" transform="rotate(-90 335 158.2)">3</text>
<text x="75.5" y="167.4">1</text>
<text x="95.2" y="167.4">14</text>
<text x="75.5" y="169.9">2</text>
<text x="75.5" y="172.5">3</text>
<text x="95.2" y="169.9">13</text>
<text x="95.2" y="172.5">12</text>
<text x="75.5" y="175">4</text>
<text x="75.5" y="177.5">5</text>
<text x="95.2" y="175">11</text>
<text x="95.2" y="177.5">10</text>
<text x="75.5" y="180.1">6</text>
<text x="75.5" y="182.6">7</text>
<text x="95.8" y="180.1">9</text>
<text x="95.8" y="182.6">8</text>
</g>
<g font-size="1.8" fill="#ff0073">
<text x="99.1" y="141.5">A3Y</text>
<text x="70.1" y="144">A1Y</text>
<text x="99.1" y="144">A2Y</text>
<text x="115.8" y="150.4">A1Y</text>
<text x="115.8" y="155.5">A3Y</text>
<text x="115.8" y="152.9">A2Y</text>
<text x="144.8" y="152.9">C1Y</text>
<text x="115.6" y="158">C1Y</text>
</g>
<g font-size="1.8" fill="#006fff">
<text x="115.6" y="145.3">B1Y</text>
<text x="115.6" y="147.8">B2Y</text>
<text x="144.8" y="150.4">C2Y</text>
<text x="144.8" y="160.5">B3Y</text>
<text x="144.8" y="158">C2Y</text>
<text x="99.1" y="178.3">B3Y</text>
<text x="69.9" y="180.9">B1Y</text>
<text x="99.1" y="180.9">B2Y</text>
</g>
<g font-size="1.8" fill="#0f0f0f">
<text x="237.5" y="144.4">GATE</text>
<text x="259.1" y="148.2">GATE</text>
<text x="172.7" y="154.6">3Y_RESET</text>
<text x="227.3" y="167.3">THRESHOLD_~{TRIGGER}</text>
<text x="316.8" y="180.4">REPEATER_INT</text>
</g>
<g font-size="1.8" fill="#989898">
<text x="255.3" y="152">R304</text>
<text x="255.3" y="154.5">10K</text>
</g>
</svg>
